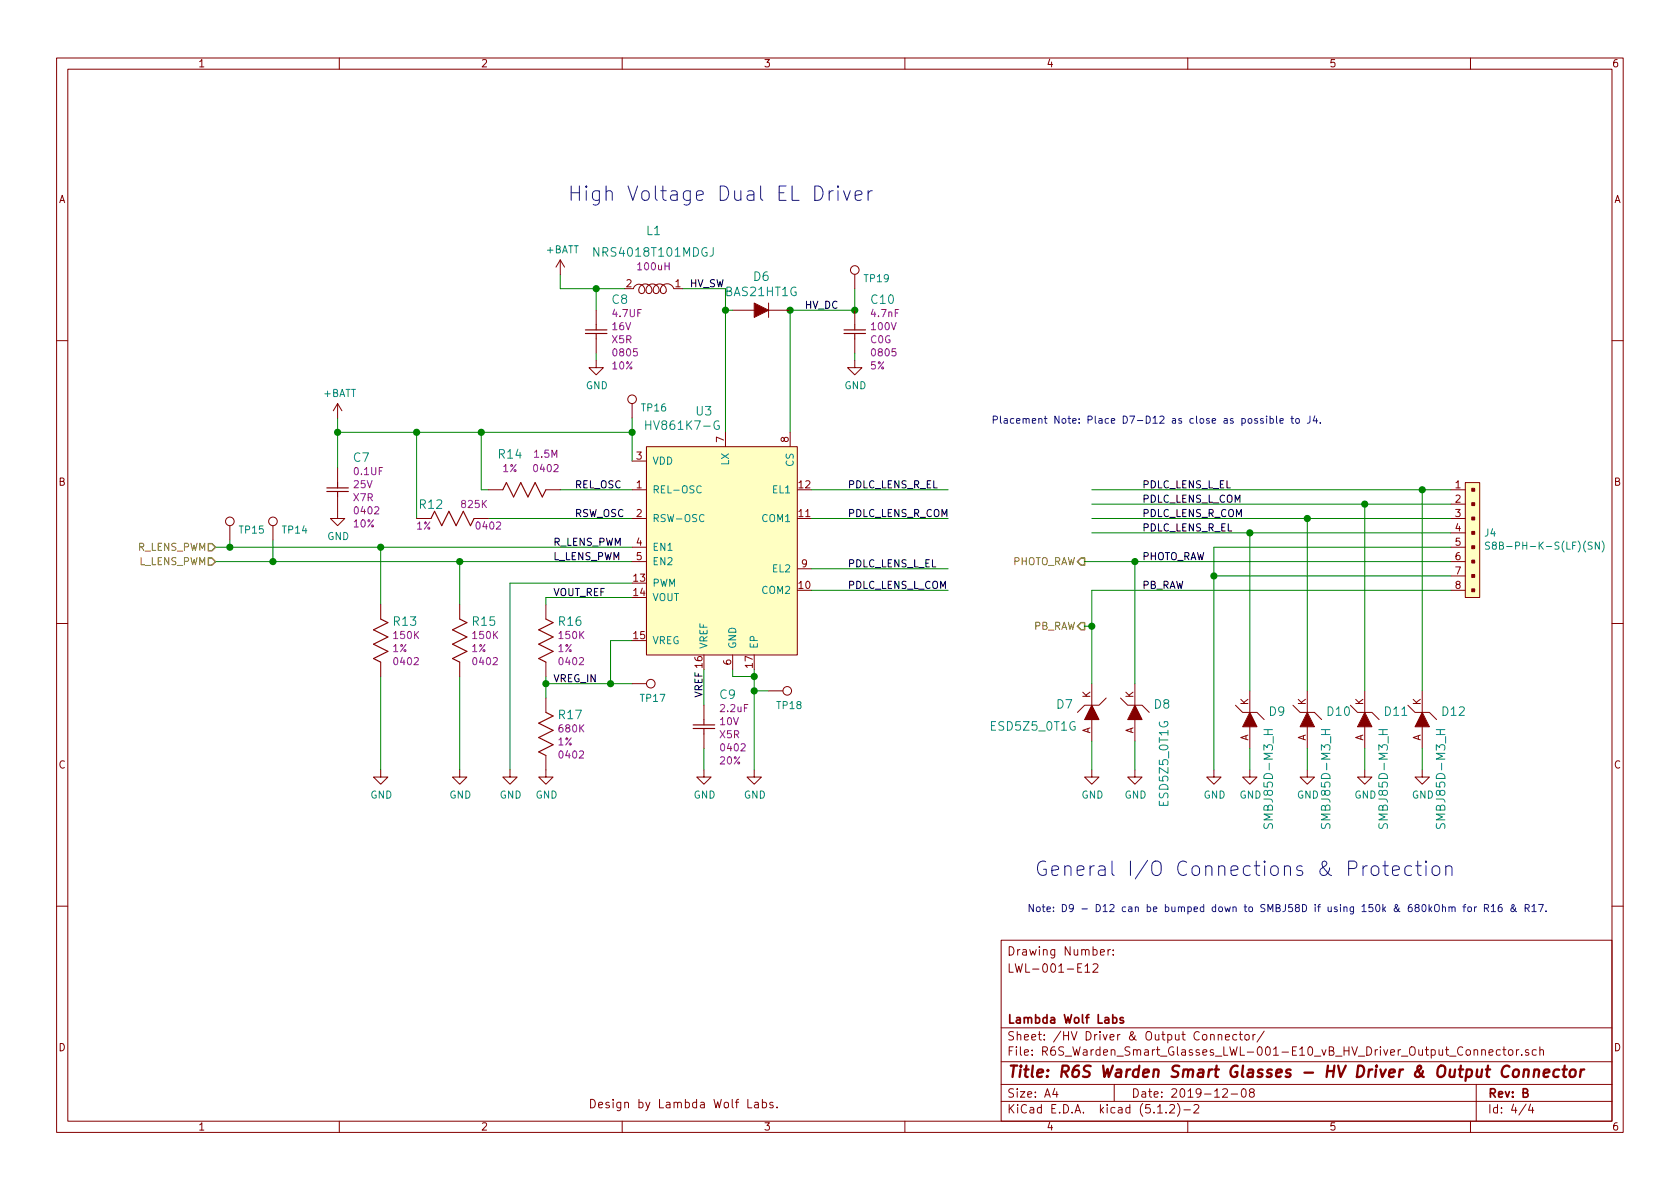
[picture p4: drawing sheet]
<svg xmlns="http://www.w3.org/2000/svg" width="297mm" height="210mm" viewBox="0 0 297 210" stroke-linecap="round" stroke-linejoin="round" font-family="sans-serif">
<g fill="none" stroke="#840000" stroke-width=".18">
<path d="M10 10.3h277v189.9h-277zM12 12.2h273v186.1h-273zM60 10.3v1.9M110 10.3v1.9M160 10.3v1.9M210 10.3v1.9M260 10.3v1.9M99.1 46l-.8 1.2M99.1 46v2.5M99.1 46l.7 1.2M105.4 54.9v2.5M105.4 59.9v2.6"/>
<path d="M112 51a1.01 1.01 0 0 1 1.2-.7 1.01 1.01 0 0 1 .8 1.2M113.9 51.6l-.1 .2-.3 .1-.4-.1a1.11 1.11 0 0 1 .5-1.5 1.11 1.11 0 0 1 1.5 .5 .63 .63 0 0 1 .1 .8 .63 .63 0 0 1-.8 .2 1.12 1.12 0 0 1 .7-1.6 1.12 1.12 0 0 1 1.4 .9v.5M115.5 51.3v.4l.4 .2h.4l.2-.3M116.8 51.3v.4l.4 .2h.3l.3-.3M117 50.3a1.07 1.07 0 0 1 .8 1.3M117 50.3a1.17 1.17 0 0 0-1.5 1M119.1 51a1.22 1.22 0 0 0-1.4-.8 1.22 1.22 0 0 0-1 1.3M129.5 54.9h3.8M135.9 53.6v2.5M135.9 54.9h3.8M151.1 48.5v2.5M151.1 54.9v2.5"/>
<path d="M151.1 59.9v2.6M10 60.2h2M59.7 71.4l-.8 1.2M59.7 71.4v2.5M59.7 71.4l.8 1.2M105.4 63.7v1.3h1.3l-1.3 1.3-1.3-1.3h1.3M111.8 71.4v2.5M114.3 79h26.7v36.8h-26.7zM128.3 76.4v2.6M139.7 76.4v2.6M151.1 63.7v1.3h1.3l-1.3 1.3-1.2-1.3h1.2M285 60.2h2"/>
<path d="M40.6 93v2.5M48.3 93v2.5M59.7 87.9v3.8h1.3l-1.3 1.3-1.3-1.3h1.3M59.7 82.8v2.5M73.7 91.7h2.5M83.8 91.7h2.6M86.4 86.6h2.5M96.5 86.6h2.6M111.8 91.7h2.5M111.8 96.8h2.5M111.8 86.6h2.5M111.8 81.5h2.5"/>
<path d="M111.8 99.3h2.5M256.5 91.7h2.6M256.5 96.8h2.6M256.5 86.6h2.6M256.5 99.3h2.6M256.5 94.2h2.6M256.5 89.1h2.6M259.1 85.3h2.5v20.4h-2.5zM10 110.3h2M67.3 106.9v2.6M67.3 117.1v2.5M81.3 106.9v2.6"/>
<path d="M81.3 117.1v2.5M96.5 106.9v2.6M96.5 117.1v2.5M129.5 115.8v2.6M141 100.6h2.5M256.5 101.8h2.6M256.5 104.4h2.6M285 110.3h2M67.3 136.1v1.3h1.3l-1.3 1.3-1.3-1.3h1.3M81.3 136.1v1.3h1.2l-1.2 1.3-1.3-1.3h1.3M90.2 136.1v1.3h1.2l-1.2 1.3-1.3-1.3h1.3M96.5 133.6v3.8h1.3l-1.3 1.3-1.3-1.3h1.3"/>
<path d="M96.5 123.4v2.6M111.8 120.9h2.5M124.5 136.1v1.3h1.2l-1.2 1.3-1.3-1.3h1.3M124.5 124.7v2.5M124.5 129.8v2.5M133.3 136.1v1.3h1.3l-1.3 1.3-1.2-1.3h1.2M135.9 122.2h2.5M193 136.1v1.3h1.3l-1.3 1.3-1.2-1.3h1.2M193 120.9v3.8M193 127.2v3.9M195.6 123.4l-1.3 1.3h-2.5l-1.3 1.3M198.1 123.4l1.3 1.3h2.5l1.3 1.3"/>
<path d="M200.7 136.1v1.3h1.2l-1.2 1.3-1.3-1.3h1.3M200.7 120.9v3.8M200.7 127.2v3.9M214.6 136.1v1.3h1.3l-1.3 1.3-1.2-1.3h1.2M218.4 124.7l1.3 1.3h2.5l1.3 1.2M221 136.1v1.3h1.2l-1.2 1.3-1.3-1.3h1.3M221 122.2v3.8M221 128.5v3.8M228.6 124.7l1.3 1.3h2.5l1.3 1.2M231.1 136.1v1.3h1.3l-1.3 1.3-1.2-1.3h1.2M231.1 122.2v3.8M231.1 128.5v3.8"/>
<path d="M238.8 124.7l1.2 1.3h2.6l1.2 1.2M241.3 136.1v1.3h1.3l-1.3 1.3-1.3-1.3h1.3M241.3 122.2v3.8M241.3 128.5v3.8M248.9 124.7l1.3 1.3h2.5l1.3 1.2M251.5 136.1v1.3h1.2l-1.2 1.3-1.3-1.3h1.3M251.5 122.2v3.8M251.5 128.5v3.8M10 160.2h2M177 166.3h108v32h-108zM191.8 170.9l.5-.5v1.5M191.8 171.9h.9"/>
<path d="M193.3 170.6l.2-.2h.3l.3 .2v.3l-.9 1h.9M194.6 168.4l.7-.1-.1-.3-.4-.1-.2 .2v.7h.6M195.9 167.9v1M196.3 167.9l-.4 .3M196.8 168.8v.1M196.8 168v.1M285 160.2h2M60 198.3v1.9M110 198.3v1.9M132.2 194.4v1.5h.7M133.5 195h.5l.1 .9M134.1 195.3h-.5l-.2 .2 .2 .4 .5-.1"/>
<path d="M134.8 195l.4-.1 .3 .3v.6l-.3 .1-.4-.1M134.8 194.4v1.5M136.7 195l-.4-.1-.2 .2 .1 .2 .5 .2v.3h-.6M137.4 195.8v.1M160 198.3v1.9M177 194.8h108M177 191.8h108M177 187.8h108M177 181.8h108M186.5 192.5l-.4 1h1M186.8 193v1M197 191.8v3"/>
<path d="M204.7 196.8h.8M206.2 196.7v.1M206.8 195.5l.2-.2h.4l.2 .2 .1 .3-.1 .2-.8 .8h.9M208.2 195.1a1.71 1.71 0 0 1 0 2.3M209.3 196.3h1.2M210 198.3v1.9M211.1 195.5l.2-.2h.4l.3 .5-1 1h1M214 183.1l.1-.1a.37 .37 0 0 1 .6 .1v.8M215.4 183.1l.2-.2 .4 .1v.9M215.4 182.9v1M216.2 192.7l.2-.2h.4l.2 .5-.9 1h.9M216.7 183.4l.7-.1-.1-.3-.4-.1-.2 .2v.7h.6"/>
<path d="M217.7 193.5h1.1M218.7 183l-.5-.1-.2 .3v.6l.2 .1 .5-.1M219.1 182.9h.6M219.3 182.4v1.3l.4 .2M219.6 192.7l.4-.2a.94 .94 0 0 1 0 1.5 .82 .82 0 0 1-.4-1.3zM220.2 183.1l.2-.2 .4 .2 .1 .5-.1 .2-.4 .1-.2-.1zM221.2 193.2l-.3-.3 .1-.2 .2-.2 .4 .1 .2 .2-.1 .2-.6 .2a.48 .48 0 0 0-.1 .7l.2 .1 .5-.1a.48 .48 0 0 0-.1-.7h-.1M221.5 182.9v1M221.9 182.9l-.3 .2-.1 .1M223.5 182.3l-1.3 2M260 198.3v1.9M261 191.8v6.5"/>
<path d="M262 185.7h.1a.37 .37 0 0 1 .5 .1v.8M262 185.6v1M263.3 186.1l.7-.1-.1-.3-.4-.1-.2 .2v.7h.6M265.3 185.7l-.5-.1-.2 .3v.6l.2 .1 .5-.1M265.7 185.6h.6M265.9 185.1v1.3l.4 .2M266.8 185.7l.2-.1 .4 .1v.8l-.2 .1-.4-.1zM268.1 185.6v1M268.6 185.6l-.5 .3M269.1 186.5v.1M269.8 195.2l-1.2 2M270.3 185.7l-.4-.1-.2 .2 .1 .2 .5 .2v.3h-.6"/>
<path d="M270.6 195.2l-.3 1.1h.9M271 195.8v1M271.6 185.7l-.4-.1-.3 .3 .1 .6 .2 .1 .4-.1M272.3 185.7l.2-.1 .3 .1 .1 .9M272.3 185.1v1.5"/>
<circle cx="151.1" cy="47.7" r=".76"/>
<circle cx="111.8" cy="70.6" r=".76"/>
<circle cx="40.6" cy="92.2" r=".76"/>
<circle cx="48.3" cy="92.2" r=".76"/>
<circle cx="115.1" cy="120.9" r=".76"/>
<circle cx="139.2" cy="122.2" r=".76"/>
</g>
<g fill="none" stroke="#840000" stroke-width=".41">
<path d="M266.9 188.6a.79 .79 0 0 0-.9-.1 .79 .79 0 0 0-.4 .8 .75 .75 0 0 0 .1 1 .75 .75 0 0 0 1 0M267.7 189.3a.51 .51 0 0 1 .5-.2 .51 .51 0 0 1 .4 .4l-.1 .6a.54 .54 0 0 1-.5 .4 .54 .54 0 0 1-.5-.4zM269.5 189.3a.5 .5 0 0 1 .8 .1l-.1 1M269.5 189.1l-.2 1.3M271.3 189.3a.5 .5 0 0 1 .8 .1l-.1 1M271.3 189.1l-.2 1.3M272.9 189.8l1-.2v-.4l-.6-.1-.3 .3v.9l.2 .1 .5-.1M275.7 189.2a.68 .68 0 0 0-1 .3l-.1 .6 .2 .2 .2 .1 .5-.1M276.3 189.1h.7M276.7 188.4l-.3 1.8 .1 .1 .4 .1M277.7 189.3a.51 .51 0 0 1 .5-.2 .51 .51 0 0 1 .4 .4l-.1 .6a.54 .54 0 0 1-.5 .4 .54 .54 0 0 1-.5-.4zM279.5 189.1l-.2 1.3"/>
<path d="M280.1 189.1a.55 .55 0 0 0-.6 .4"/>
</g>
<path d="M196.7 180l.5-.1 .3 .3-.1 .6-.2 .1-.5-.1M198.6 180a.37 .37 0 0 0-.6 .1l.1 .3 .5 .1 .1 .1-.2 .3-.5-.1" fill="none" stroke="#840000" stroke-width=".3"/>
<g fill="#008400" stroke="#008400" stroke-width=".25">
<circle cx="139.7" cy="54.9" r=".51"/>
<circle cx="108" cy="120.9" r=".51"/>
<circle cx="81.3" cy="99.3" r=".51"/>
<circle cx="67.3" cy="96.8" r=".51"/>
<circle cx="151.1" cy="54.9" r=".51"/>
<circle cx="133.4" cy="122.2" r=".51"/>
<circle cx="48.3" cy="99.3" r=".51"/>
<circle cx="40.6" cy="96.8" r=".51"/>
<circle cx="111.8" cy="76.4" r=".51"/>
<circle cx="73.7" cy="76.4" r=".51"/>
<circle cx="59.7" cy="76.4" r=".51"/>
<circle cx="96.5" cy="120.9" r=".51"/>
<circle cx="85.1" cy="76.4" r=".51"/>
<circle cx="105.4" cy="51" r=".51"/>
<circle cx="128.3" cy="54.9" r=".51"/>
<circle cx="133.4" cy="119.6" r=".51"/>
<circle cx="214.6" cy="101.8" r=".51"/>
<circle cx="221" cy="94.2" r=".51"/>
<circle cx="231.1" cy="91.7" r=".51"/>
<circle cx="241.3" cy="89.1" r=".51"/>
<circle cx="251.5" cy="86.6" r=".51"/>
<circle cx="200.7" cy="99.3" r=".51"/>
<circle cx="193" cy="110.7" r=".51"/>
</g>
<g fill="#840000" stroke="#840000" stroke-width=".18">
<path d="M133.3 53.6l2.6 1.3-2.6 1.2z"/>
<path d="M193 124.7l1.3 2.5h-2.5z"/>
<path d="M200.7 124.7l1.2 2.5h-2.5z"/>
<path d="M260.2 86.4h.5v.5h-.5z"/>
<path d="M260.2 88.9h.5v.5h-.5z"/>
<path d="M260.2 91.4h.5v.5h-.5z"/>
<path d="M260.2 94h.5v.5h-.5z"/>
<path d="M260.2 96.5h.5v.5h-.5z"/>
<path d="M260.2 99.1h.5v.5h-.5z"/>
<path d="M260.2 101.6h.5v.5h-.5z"/>
<path d="M260.2 104.1h.5v.5h-.5z"/>
<path d="M221 126l1.2 2.5h-2.5z"/>
<path d="M231.1 126l1.3 2.5h-2.5z"/>
<path d="M241.3 126l1.3 2.5h-2.6z"/>
<path d="M251.5 126l1.2 2.5h-2.5z"/>
</g>
<g fill="none" stroke="#008400" stroke-width=".18">
<path d="M99.1 48.5v2.5h11.4M105.4 51v3.9M120.6 51h7.7v25.4M128.3 54.9h1.2M151.1 51v3.9h-11.4v21.5M59.7 76.4h52.1M59.7 73.9v8.9M73.7 76.4v15.3M85.1 76.4v10.2h1.3M105.4 62.5v1.2M111.8 73.9v7.6M151.1 62.5v1.2"/>
<path d="M38.1 99.3h73.7M38.1 96.8h73.7M40.6 95.5v1.3M48.3 95.5v3.8M67.3 96.8v10.1M81.3 99.3v7.6M86.4 91.7h25.4M99.1 86.6h12.7M143.5 86.6h24.1M143.5 91.7h24.1M191.8 99.3h64.7M193 86.6h63.5"/>
<path d="M193 91.7h63.5M193 94.2h63.5M193 89.1h63.5M200.7 99.3v21.6M221 94.2v28M231.1 91.7v30.5M241.3 89.1v33.1M251.5 86.6v35.6M256.5 96.8h-41.9v39.3M67.3 119.6v16.5M81.3 119.6v16.5M96.5 119.6v3.8"/>
<path d="M111.8 113.3h-3.9v7.6M111.8 105.7h-15.3v1.2M111.8 103.1h-21.6v33M124.5 118.4v6.3M129.5 118.4v1.2h3.8M133.3 118.4v17.7M143.5 104.4h24.1M143.5 100.6h24.1M191.8 110.7h1.2M214.6 101.8h41.9M256.5 104.4h-63.5v16.5M96.5 120.9h15.3"/>
<path d="M124.5 132.3v3.8M133.3 122.2h2.6M193 131.1v5M200.7 131.1v5M221 132.3v3.8M231.1 132.3v3.8M241.3 132.3v3.8M251.5 132.3v3.8"/>
</g>
<g fill="none" stroke="#0000c2" stroke-width=".18">
<path d="M146.6 33.7v1.7M147.3 33.7a.64 .64 0 0 0-.7 .5M148.2 32.9l-.1 .1 .1 .1 .1-.1-.1-.1v.2M148.2 33.7v1.7M149.1 33.7l.6 1.7 .6-1.7M151.2 34.6l1.2-.3-.1-.4-.7-.2-.3 .2-.1 .2 .1 1.2 .3 .1 .7-.1M153.5 33.7v1.7M154.2 33.7a.69 .69 0 0 0-.7 .5M222.3 74.1l-.3-.1-.2 .2 .1 .2 .4 .1v.3h-.5M223.3 74.1l-.3-.1-.1 .2v.2l.4 .1v.3h-.4M224 73.6v.1M224 74v.8"/>
<path d="M224.6 74.1l.3-.1 .2 .2-.1 .6h-.4M224.6 73.6v1.2M225.7 73.6v1.1l.2 .1M226.3 74.4l.6-.1-.1-.2-.3-.1-.2 .2 .1 .6h.4M228.2 74h.5M228.4 73.6v1.1l.3 .1M229.2 74.1l.3-.1 .2 .1-.1 .7h-.3l-.2-.2zM231.6 73.6v.9a.39 .39 0 0 1-.5 .3M232.5 73.5l-.3 .9h.8M232.8 74v.8M233.5 74.7v.1M242.6 153.4a.69 .69 0 0 1 .7-.3 .69 .69 0 0 1 .5 .5v.7a.7 .7 0 0 1-.7 .5 .7 .7 0 0 1-.7-.5v-.7z"/>
<path d="M244.5 153.1h1M244.9 152.3v2.1l.1 .3 .5 .1M246.2 153.9l1.2-.2-.1-.5-.7-.1-.4 .4v.9l.1 .3 .3 .1 .7-.1M249.6 153.2l-.7-.1-.3 .1-.2 .4v.7l.2 .4 .3 .1 .7-.1M250.3 153.1h1M250.7 152.3v2.1l.1 .3 .5 .1M252.1 152.3l-.1 .1 .1 .1 .1-.1-.1-.1v.2M252.1 153.1v1.7M253.3 153.4a.69 .69 0 0 1 .7-.3 .69 .69 0 0 1 .6 .5v.7a.7 .7 0 0 1-.7 .5 .7 .7 0 0 1-.7-.5v-.7zM255 159.9v1.3M255.6 153.4a.63 .63 0 0 1 1.1 .1v1.3M255.6 153.1v1.7"/>
<path d="M259.2 159.9l-.3 .2v1.1M265.5 159.9l-.4 .1a.87 .87 0 0 0 0 1.2l.5-.1v-.6l-.5-.1-.2 .3M272 159.9h.9l-.6 1.3M253.7 160.1a.45 .45 0 0 1 .7 0 .88 .88 0 0 1-.2 1.1h-.4a1.07 1.07 0 0 1-.1-1.1zM255 160.5l.2-.1h.3l.1 .8M256.2 160.5l.2-.1h.3v.8M256.2 160.4v.8M256.7 160.5l.2-.1h.3l.1 .8M258.6 160.4h.6M259.6 160.4h.3l.2 .1 .1 .5-.2 .2h-.3l-.1-.1-.1-.5zM260.7 160.4v.8M261.1 160.4l-.4 .2"/>
<path d="M262.5 160.6l.6-.1v-.4l-.1-.2h-.5v1.3M262.8 160.6l.4 .6M263.7 160.3l.3-.4v1.3M263.7 161.2h.7M268 160.5l-.3 .6a.35 .35 0 0 1-.5 0 .35 .35 0 0 1 .1-.5l.4-.4-.2-.3-.2 .2 .1 .3 .4 .6 .3 .2M269.7 160.6l.6-.1v-.4l-.1-.2h-.5v1.3M270 160.6l.4 .6M270.9 160.3l.3-.4v1.3M270.9 161.2h.7M273.4 161.1v.1"/>
</g>
<path d="M36.8 96.1h.7l.6 .7-.6 .6h-.7zM36.8 98.7h.7l.6 .6-.6 .6h-.7zM191.1 98.7h.7v1.2h-.7l-.6-.6zM191.1 110.1h.7v1.3h-.7l-.6-.7z" fill="none" stroke="#848400" stroke-width=".25"/>
<g fill="none" stroke="#840000" stroke-width=".2">
<path d="M103.5 58.3h3.8M103.5 59h3.8M105.4 57.4v.9M105.4 59v.9M149.2 58.3h3.8M149.2 59h3.8M151.1 57.4v.9M151.1 59v.9M57.8 86.3h3.8M57.8 86.9h3.8M59.7 85.3v1M59.7 86.9v1"/>
<path d="M76.2 91.7l.6-1.3 1.3 2.6 1.3-2.6 1.2 2.6 1.3-2.6 1.3 2.6 .6-1.3M88.9 86.6l.6-1.3 1.3 2.6 1.3-2.6 1.2 2.6 1.3-2.6 1.3 2.6 .6-1.3M67.3 109.5l1.3 .6-2.6 1.3 2.6 1.2-2.6 1.3 2.6 1.3-2.6 1.3 1.3 .6M81.3 109.5l1.2 .6-2.5 1.3 2.5 1.2-2.5 1.3 2.5 1.3-2.5 1.3 1.3 .6M96.5 109.5l1.3 .6-2.6 1.3 2.6 1.2-2.6 1.3 2.6 1.3-2.6 1.3 1.3 .6M96.5 126l1.3 .6-2.6 1.3 2.6 1.3-2.6 1.2 2.6 1.3-2.6 1.3 1.3 .6M122.6 128.2h3.8M122.6 128.8h3.8M124.5 127.2v1M124.5 128.8v1"/>
</g>
<g fill="#ffffc2" stroke="#ffffc2" stroke-width=".18">
<path d="M114.3 79h26.7v36.8h-26.7z"/>
<path d="M259.1 85.3h2.5v20.4h-2.5z"/>
</g>
<g fill="none" stroke="#008484" stroke-width=".18">
<path d="M114.2 74.4v1.5M114.2 75.1h.9M127.1 74.5a.62 .62 0 0 0-.7 .1 .62 .62 0 0 0-.2 .7 .56 .56 0 0 0 .3 .6 .56 .56 0 0 0 .7-.1v-.5h-.3M124 86a.51 .51 0 0 0-.7 0 .51 .51 0 0 0-.1 .6 .46 .46 0 0 0 .2 .5 .46 .46 0 0 0 .6-.1M124.5 91.1a.51 .51 0 0 0-.7 0 .51 .51 0 0 0-.1 .6 .46 .46 0 0 0 .2 .5 .46 .46 0 0 0 .6-.1M263.4 95.9h-.5l-.2 .1-.1 .2 .2 .2 .4 .2 .2 .3-.3 .2h-.5M264.1 96.4l-.2-.1v-.3l.2-.1h.4v.4l-.5 .2-.1 .1v.3l.2 .2h.4l.1-.2-.1-.4-.2-.1M282.8 95.9v1.2l-.7-1.2v1.2M283.3 95.7a1.47 1.47 0 0 1 0 1.9M223.5 129h1.5M224.2 129v.9M233.6 129h1.6"/>
<path d="M234.3 129v.9M243.8 129h1.5M244.5 129v.9M253.9 129h1.6M254.7 129v.9M223.5 145.6a.62 .62 0 0 0 .1 .8h.5l.2-.6 .4-.2 .3 .3-.1 .6M233.7 145.6a.62 .62 0 0 0 .1 .8h.4l.3-.6 .3-.2 .4 .3-.1 .6M243.9 145.6a.62 .62 0 0 0 0 .8h.5l.3-.6 .3-.2 .3 .3-.1 .6M254 145.6a.62 .62 0 0 0 .1 .8h.4l.3-.6 .4-.2 .3 .3-.1 .6"/>
</g>
<g font-size="3.5" fill="#0000c2">
<text x="100.3" y="35.6">High Voltage Dual EL Driver</text>
<text x="182.9" y="154.9">General I/O Connections &amp; Protection</text>
</g>
<text font-size="2.8" fill="#840000" x="178" y="190.5">Title: R6S Warden Smart Glasses - HV Driver &amp; Output Connector</text>
<g font-size="2.1" fill="#008484">
<text x="114.3" y="41.6">L1</text>
<text x="105.5" y="45.4">NRS4018T101MDGJ</text>
<text x="108.3" y="53.7">C8</text>
<text x="128.4" y="52.4">BAS21HT1G</text>
<text x="133.3" y="49.7">D6</text>
<text x="154.1" y="53.7">C10</text>
<text x="114.9" y="76">HV861K7-G</text>
<text x="123.1" y="73.5">U3</text>
<text x="62.5" y="81.7">C7</text>
<text x="88.2" y="81.1">R14</text>
<text x="74.3" y="90">R12</text>
<text x="69.7" y="110.7">R13</text>
<text x="83.6" y="110.7">R15</text>
<text x="98.9" y="110.7">R16</text>
<text x="127.3" y="123.6">C9</text>
<text x="186.9" y="125.3">D7</text>
<text x="204.1" y="125.3">D8</text>
<text x="98.9" y="127.2">R17</text>
<text x="175.4" y="129.2">ESD5Z5_0T1G</text>
<text x="224.4" y="126.6">D9</text>
<text x="234.7" y="126.6">D10</text>
<text x="244.9" y="126.6">D11</text>
<text x="255.1" y="126.6">D12</text>
<text x="206.6" y="142.3" transform="rotate(-90 206.6 142.3)">ESD5Z5_0T1G</text>
<text x="225.1" y="145.8" transform="rotate(-90 225.1 145.8)">SMBJ85D-M3_H</text>
<text x="235.2" y="145.8" transform="rotate(-90 235.2 145.8)">SMBJ85D-M3_H</text>
<text x="245.4" y="145.8" transform="rotate(-90 245.4 145.8)">SMBJ85D-M3_H</text>
<text x="255.5" y="145.8" transform="rotate(-90 255.5 145.8)">SMBJ85D-M3_H</text>
</g>
<g font-size="2.1" fill="#840000">
<text x="178" y="172">LWL-001-E12</text>
<text x="178" y="169">Drawing Number:</text>
<text x="178" y="184">Sheet: /HV Driver &amp; Output Connector/</text>
<text x="178" y="181">Lambda Wolf Labs</text>
<text x="178" y="186.7">File: R6S_Warden_Smart_Glasses_LWL-001-E10_vB_HV_Driver_Output_Connector.sch</text>
<text x="104" y="196">Design by Lambda Wolf Labs.</text>
<text x="178" y="196.9">KiCad E.D.A. kicad (5.1.2)-2</text>
<text x="178" y="194.1">Size: A4</text>
<text x="200" y="194.1">Date: 2019-12-08</text>
<text x="263" y="194.1">Rev: B</text>
<text x="263" y="196.9">Id: 4/4</text>
</g>
<g font-size="1.8" fill="#840000">
<text x="35" y="11.9">1</text>
<text x="85" y="11.9">2</text>
<text x="135" y="11.9">3</text>
<text x="185" y="11.9">4</text>
<text x="235" y="11.9">5</text>
<text x="285" y="11.9">6</text>
<text x="10.4" y="35.9">A</text>
<text x="285.4" y="35.9">A</text>
<text x="110.7" y="50.8">2</text>
<text x="119.4" y="50.8">1</text>
<text x="112.5" y="81.3">3</text>
<text x="128" y="78.2" transform="rotate(-90 128 78.2)">7</text>
<text x="139.4" y="78.2" transform="rotate(-90 139.4 78.2)">8</text>
<text x="10.4" y="85.9">B</text>
<text x="112.5" y="86.4">1</text>
<text x="141.3" y="86.4">12</text>
<text x="257.3" y="86.4">1</text>
<text x="257.3" y="88.9">2</text>
<text x="285.4" y="85.9">B</text>
<text x="112.5" y="91.4">2</text>
<text x="141.3" y="91.4">11</text>
<text x="257.3" y="91.4">3</text>
<text x="257.3" y="94">4</text>
<text x="112.5" y="96.5">4</text>
<text x="112.5" y="99.1">5</text>
<text x="141.8" y="100.3">9</text>
<text x="257.3" y="96.5">5</text>
<text x="257.3" y="99.1">6</text>
<text x="257.3" y="101.6">7</text>
<text x="112.1" y="102.9">13</text>
<text x="112.1" y="105.4">14</text>
<text x="141.3" y="104.1">10</text>
<text x="257.3" y="104.1">8</text>
<text x="112.1" y="113">15</text>
<text x="129.3" y="117.6" transform="rotate(-90 129.3 117.6)">6</text>
<text x="133.1" y="118.1" transform="rotate(-90 133.1 118.1)">17</text>
<text x="124.2" y="123.4" transform="rotate(-90 124.2 123.4)">VREF 16</text>
<text x="192.8" y="123.4" transform="rotate(-90 192.8 123.4)">K</text>
<text x="200.4" y="123.4" transform="rotate(-90 200.4 123.4)">K</text>
<text x="220.7" y="124.7" transform="rotate(-90 220.7 124.7)">K</text>
<text x="230.9" y="124.7" transform="rotate(-90 230.9 124.7)">K</text>
<text x="241" y="124.7" transform="rotate(-90 241 124.7)">K</text>
<text x="251.2" y="124.7" transform="rotate(-90 251.2 124.7)">K</text>
<text x="192.8" y="129.8" transform="rotate(-90 192.8 129.8)">A</text>
<text x="200.4" y="129.8" transform="rotate(-90 200.4 129.8)">A</text>
<text x="220.7" y="131.1" transform="rotate(-90 220.7 131.1)">A</text>
<text x="230.9" y="131.1" transform="rotate(-90 230.9 131.1)">A</text>
<text x="241" y="131.1" transform="rotate(-90 241 131.1)">A</text>
<text x="251.2" y="131.1" transform="rotate(-90 251.2 131.1)">A</text>
<text x="10.4" y="135.9">C</text>
<text x="285.4" y="135.9">C</text>
<text x="10.4" y="185.9">D</text>
<text x="285.4" y="185.9">D</text>
<text x="35" y="199.9">1</text>
<text x="85" y="199.9">2</text>
<text x="135" y="199.9">3</text>
<text x="185" y="199.9">4</text>
<text x="235" y="199.9">5</text>
<text x="285" y="199.9">6</text>
</g>
<g font-size="1.8" fill="#008484">
<text x="96.6" y="44.8">+BATT</text>
<text x="152.9" y="49.9">TP19</text>
<text x="57.2" y="70.2">+BATT</text>
<text x="103.6" y="68.8">GND</text>
<text x="149.3" y="68.8">GND</text>
<text x="113.5" y="72.8">TP16</text>
<text x="115.3" y="82.2">VDD</text>
<text x="128.9" y="82.3" transform="rotate(-90 128.9 82.3)">LX</text>
<text x="140.3" y="82.5" transform="rotate(-90 140.3 82.5)">CS</text>
<text x="115.3" y="87.2">REL-OSC</text>
<text x="136.7" y="87.2">EL1</text>
<text x="42.4" y="94.4">TP15</text>
<text x="50" y="94.4">TP14</text>
<text x="57.9" y="95.5">GND</text>
<text x="115.3" y="92.3">RSW-OSC</text>
<text x="134.8" y="92.3">COM1</text>
<text x="262.5" y="94.9">J4</text>
<text x="115.3" y="97.4">EN1</text>
<text x="115.3" y="99.9">EN2</text>
<text x="136.7" y="101.2">EL2</text>
<text x="264.6" y="97.2">S8B-PH-K-S(LF)(SN)</text>
<text x="115.3" y="103.8">PWM</text>
<text x="115.3" y="106.3">VOUT</text>
<text x="134.8" y="105">COM2</text>
<text x="115.3" y="113.9">VREG</text>
<text x="125.1" y="114.8" transform="rotate(-90 125.1 114.8)">VREF</text>
<text x="130.2" y="114.8" transform="rotate(-90 130.2 114.8)">GND</text>
<text x="134" y="114.8" transform="rotate(-90 134 114.8)">EP</text>
<text x="113.3" y="124.1">TP17</text>
<text x="137.4" y="125.4">TP18</text>
<text x="65.5" y="141.2">GND</text>
<text x="79.5" y="141.2">GND</text>
<text x="88.3" y="141.2">GND</text>
<text x="94.7" y="141.2">GND</text>
<text x="122.6" y="141.2">GND</text>
<text x="131.5" y="141.2">GND</text>
<text x="191.2" y="141.2">GND</text>
<text x="198.8" y="141.2">GND</text>
<text x="212.8" y="141.2">GND</text>
<text x="219.2" y="141.2">GND</text>
<text x="229.3" y="141.2">GND</text>
<text x="239.5" y="141.2">GND</text>
<text x="249.6" y="141.2">GND</text>
</g>
<g font-size="1.8" fill="#840084">
<text x="112.9" y="47.8">100uH</text>
<text x="108.4" y="56.1">4.7UF</text>
<text x="108.6" y="58.4">16V</text>
<text x="154.2" y="56.1">4.7nF</text>
<text x="154.2" y="58.4">100V</text>
<text x="108.3" y="60.7">X5R</text>
<text x="108.3" y="65.3">10%</text>
<text x="108.6" y="63">0805</text>
<text x="153.9" y="65.3">5%</text>
<text x="153.9" y="60.7">C0G</text>
<text x="154.3" y="63">0805</text>
<text x="88.9" y="83.5">1%</text>
<text x="94.6" y="80.9">1.5M</text>
<text x="94.6" y="83.5">0402</text>
<text x="62.5" y="88.6">X7R</text>
<text x="62.6" y="86.3">25V</text>
<text x="62.7" y="84">0.1UF</text>
<text x="81.7" y="89.8">825K</text>
<text x="62.6" y="93.3">10%</text>
<text x="62.9" y="91">0402</text>
<text x="73.7" y="93.6">1%</text>
<text x="84.4" y="93.6">0402</text>
<text x="69.7" y="113">150K</text>
<text x="83.7" y="113">150K</text>
<text x="98.9" y="113">150K</text>
<text x="69.4" y="115.3">1%</text>
<text x="69.8" y="117.6">0402</text>
<text x="83.4" y="115.3">1%</text>
<text x="83.8" y="117.6">0402</text>
<text x="98.7" y="115.3">1%</text>
<text x="99.1" y="117.6">0402</text>
<text x="127.5" y="125.9">2.2uF</text>
<text x="98.7" y="131.8">1%</text>
<text x="98.9" y="129.5">680K</text>
<text x="127.3" y="130.6">X5R</text>
<text x="127.4" y="128.2">10V</text>
<text x="99.1" y="134.1">0402</text>
<text x="127.4" y="135.2">20%</text>
<text x="127.6" y="132.9">0402</text>
</g>
<g font-size="1.8">
<text x="121.9" y="50.8">HV_SW</text>
<text x="142.2" y="54.6">HV_DC</text>
<text x="101.6" y="86.4">REL_OSC</text>
<text x="149.9" y="86.4">PDLC_LENS_R_EL</text>
<text x="201.9" y="88.9">PDLC_LENS_L_COM</text>
<text x="201.9" y="86.4">PDLC_LENS_L_EL</text>
<text x="101.6" y="91.4">RSW_OSC</text>
<text x="149.9" y="91.4">PDLC_LENS_R_COM</text>
<text x="201.9" y="94">PDLC_LENS_R_EL</text>
<text x="201.9" y="91.4">PDLC_LENS_R_COM</text>
<text x="97.8" y="96.5">R_LENS_PWM</text>
<text x="97.8" y="99.1">L_LENS_PWM</text>
<text x="149.9" y="100.3">PDLC_LENS_L_EL</text>
<text x="201.9" y="99.1">PHOTO_RAW</text>
<text x="97.8" y="105.4">VOUT_REF</text>
<text x="149.9" y="104.1">PDLC_LENS_L_COM</text>
<text x="201.9" y="104.1">PB_RAW</text>
<text x="97.8" y="120.6">VREG_IN</text>
</g>
<g font-size="1.8" fill="#0000c2">
<text x="175.3" y="74.9">Placement Note: Place D7-D12 as close as possible to J4.</text>
<text x="181.6" y="161.3">Note: D9 - D12 can be bumped down to SMBJ58D if using 150k &amp; 680kOhm for R16 &amp; R17.</text>
</g>
<g font-size="1.8" fill="#848400">
<text x="24.3" y="97.4">R_LENS_PWM</text>
<text x="24.5" y="99.9">L_LENS_PWM</text>
<text x="178.7" y="99.9">PHOTO_RAW</text>
<text x="182.6" y="111.4">PB_RAW</text>
</g>
</svg>
